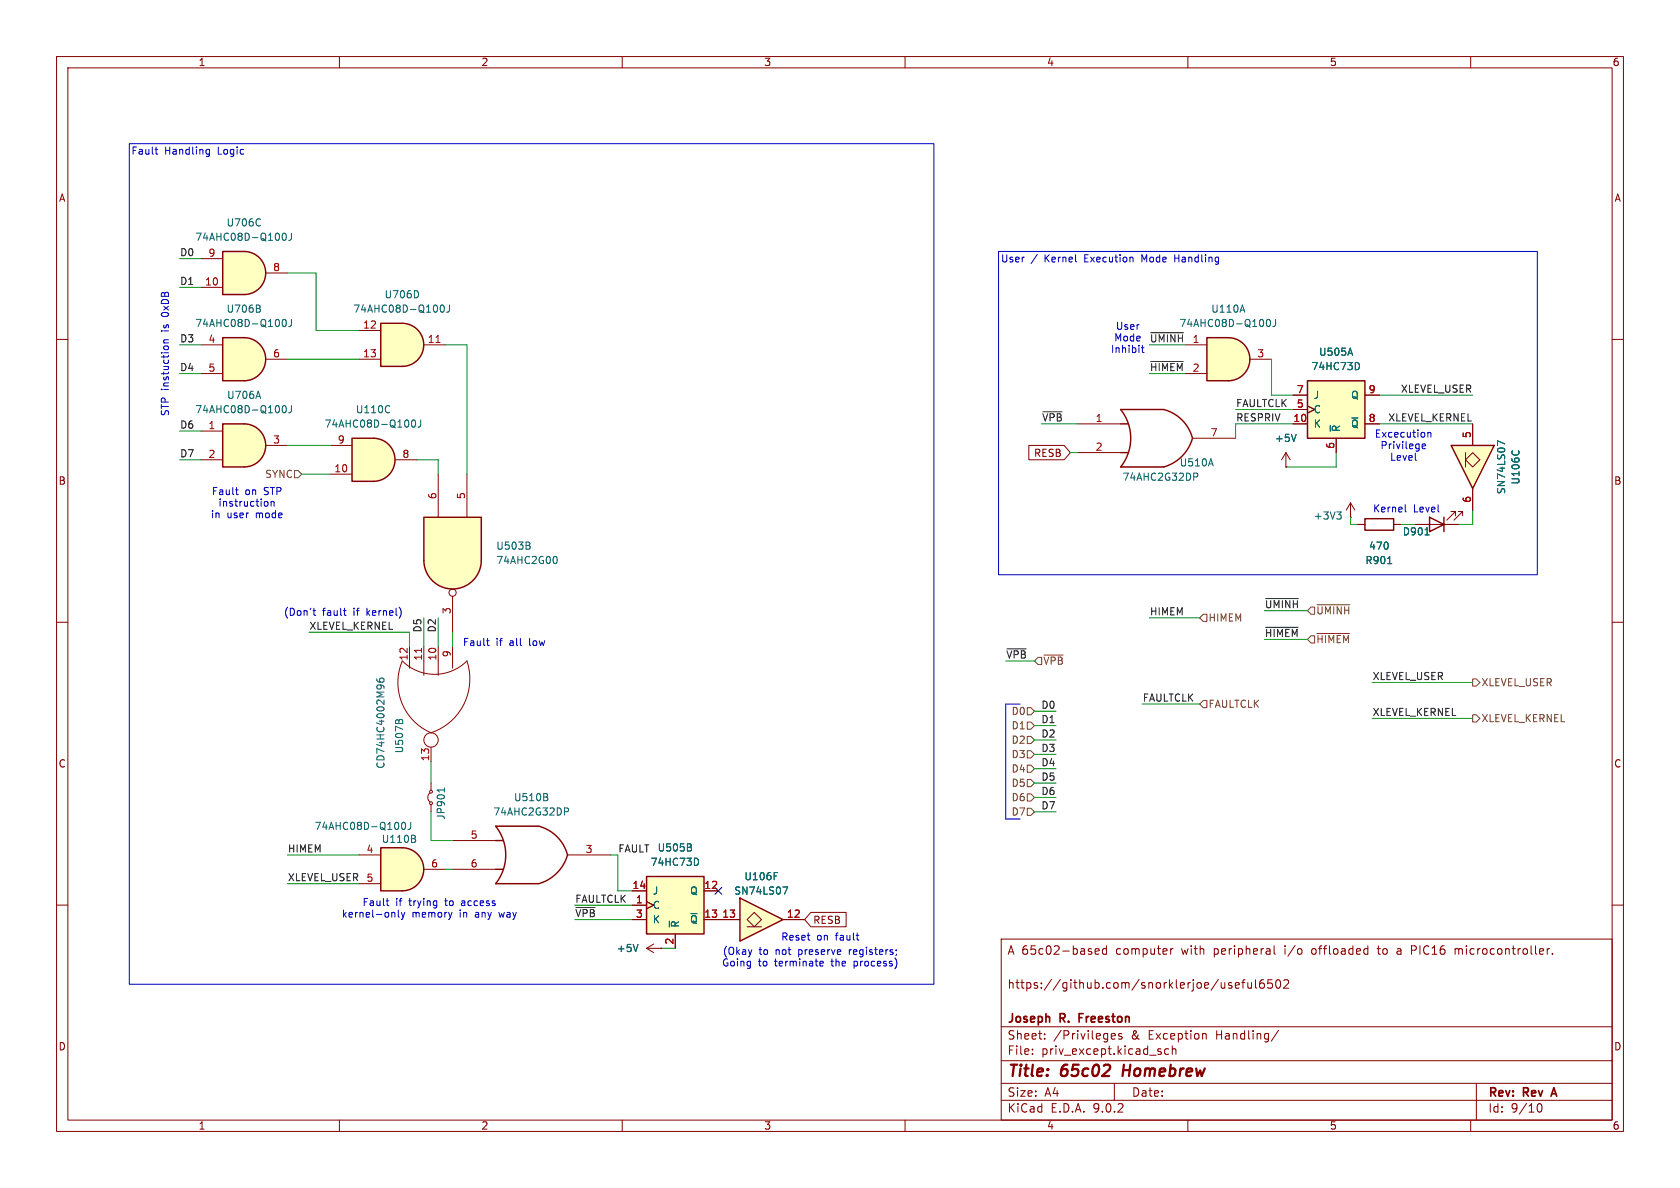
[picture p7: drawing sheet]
<svg xmlns="http://www.w3.org/2000/svg" width="297mm" height="210mm" viewBox="0 0 297 210" stroke-linecap="round" stroke-linejoin="round" font-family="sans-serif">
<g fill="none" stroke="#840000" stroke-width=".18">
<path d="M10 10h277v190h-277zM12 12h273v186h-273zM60 10v2M110 10v2M160 10v2M210 10v2M260 10v2M10 60h2M285 60h2M10 110h2M71.1 116.8a8.1 8.1 0 0 0 11.4 0 10 10 0 0 1-6.3 12.7 9.7 9.7 0 0 1-5.1-12.7zM72.4 114.3v3.8"/>
<path d="M74.9 114.3v5.1M77.5 114.3v5.1M80 114.3v3.8M285 110h2M76.2 132.1v2.5M10 160h2M177 166h108v32h-108zM193.6 168.2l.7-.1-.1-.3-.4-.1-.2 .2 .1 .7h.5M195.6 167.8l-.4-.1-.3 .3v.4l.1 .2h.6M195.6 167.2v1.5M207 167.7v1M207.4 167.7l-.3 .1-.1 .2"/>
<path d="M217.7 173.8l-.3-.1-.2 .2v.2l.5 .2v.3h-.5M218.4 174.2l.7-.1-.1-.3-.4-.1-.2 .2 .1 .7h.5M219.5 173.7h.6M220.1 173.2l-.4 .2v1.3M220.6 173.7l.1 .9 .3 .1 .2-.1M221.2 173.7v1M222 173.2v1.3l.2 .2M223.4 173.2a.59 .59 0 0 0-.7 .6v.6l.1 .2 .4 .1 .3-.1v-.5l-.1-.3h-.4l-.3 .3M224.9 173.2h-.7l-.1 .7 .2-.1h.5l.2 .3-.1 .5-.2 .1-.6-.1M225.2 167.2v1.3l.3 .2M225.7 173.3l.2-.1a.81 .81 0 0 1 .6 .6 .81 .81 0 0 1-.3 .8l-.2 .1a.81 .81 0 0 1-.3-1.4zM227 173.3l.5-.1 .2 .1 .1 .3-.9 1.1h.9"/>
<path d="M241.4 167.7l.4 .1M241.8 168.6l-.4 .1M241.8 167.2v1.5M243.5 167.7h.5M247.5 167.7l-.5 .1M247.5 168.1h-.3a.29 .29 0 0 0-.2 .3 .29 .29 0 0 0 .2 .3h.3M249.5 167.2h.6M249.5 168h.6M257.2 167.7v1M257.8 167.8l-.3-.1-.3 .1M273.5 167.7v1M274 167.7l-.3 .1-.2 .2"/>
<path d="M274.5 168.6v.1M285 160h2M60 198v2M110 198v2M160 198v2M177 194.5h108M177 191.5h108M177 187.5h108M177 181.5h108M182.5 186.3v.1M182.5 185.5v.1M184.7 183.6v.1"/>
<path d="M184.7 182.8v.1M196.5 183.5l.2 .2 .4-.1M196.5 182.9l.2-.2h.3l.2 .2v.2l-.7 .1M197 191.5v3M198.3 182.8l-.3-.1-.3 .2 .1 .2 .5 .2v.3h-.6M205.1 185.9l.2 .2-.2 .3M205.1 185.4l.1 .1M206.6 185.5l-.4-.1-.3 .3v.4l.1 .2h.6M207.2 185.5l.3-.1 .3 .1 .1 .9M207.2 184.9v1.5M210 198v2M212.8 182.7l.4 .1v.1v.8"/>
<path d="M226 182.1l-1.3 2M260 198v2M261 191.5v6.5M271.7 195.7l.2-.5 .2-.1a.81 .81 0 0 1 .6 .6 .81 .81 0 0 1-.3 .8h-.4l-.3-.5"/>
<circle cx="76.2" cy="130.8" r="1.27"/>
</g>
<path d="M190.8 179.9h.5M191.5 179.2h-.7v1.5M274.3 193.4h.8M274.7 192.3l-.5 1.5" fill="none" stroke="#840000" stroke-width=".3"/>
<path d="M198.7 188.2l-.3 2" fill="none" stroke="#840000" stroke-width=".4"/>
<path d="M74.5 114.6v.7" fill="none" stroke="#a90000" stroke-width=".18"/>
<path d="M66.6 120l.1 .4a.86 .86 0 0 0 1.2 0l-.1-.5h-.5l-.2 .2v.3l.2 .2M70 127.4l.2-.2 .3 .2M71.2 127.4l-.1-.2h-.3l-.3 .3" fill="none" stroke="#006464" stroke-width=".18"/>
<path d="M66 77.5a3.8 3.8 0 0 1 3.8 3.8 3.8 3.8 0 0 1-3.8 3.8z" fill="#ffffc2" stroke="#ffffc2" stroke-width=".18"/>
<path d="M62.2 77.5h3.8v7.6h-3.8z" fill="#ffffc2"/>
<path d="M62.2 77.5h3.8a3.8 3.8 0 0 1 3.8 3.8 3.8 3.8 0 0 1-3.8 3.8h-3.8z" fill="none" stroke="#840000" stroke-width=".25"/>
<path d="M58.4 78.7h3.8M58.4 83.8h3.8M69.8 81.3h3.9" fill="none" stroke="#840000" stroke-width=".18"/>
<path d="M68.8 71.8h.1M68.9 72.8l-.1 .1M72.9 74.3l.1-.1a.68 .68 0 0 1 .5 .7 .68 .68 0 0 1-.5 .6 .84 .84 0 0 1-.1-1.2zM74.4 74.2v.9a.41 .41 0 0 1-.5 .4" fill="none" stroke="#006464" stroke-width=".18"/>
<path d="M71.1 57.2a3.8 3.8 0 0 1 3.8 3.8 3.8 3.8 0 0 1-3.8 3.8z" fill="#ffffc2" stroke="#ffffc2" stroke-width=".18"/>
<path d="M67.3 57.2h3.8v7.6h-3.8z" fill="#ffffc2"/>
<path d="M67.3 57.2h3.8a3.8 3.8 0 0 1 3.8 3.8 3.8 3.8 0 0 1-3.8 3.8h-3.8z" fill="none" stroke="#840000" stroke-width=".25"/>
<path d="M63.5 58.4h3.8M63.5 63.5h3.8M74.9 61h3.8" fill="none" stroke="#840000" stroke-width=".18"/>
<path d="M77.1 60.5h.7" fill="none" stroke="#a90000" stroke-width=".18"/>
<path d="M73.9 51.7v.6M78 54l.1-.1a.68 .68 0 0 1 .5 .7 .68 .68 0 0 1-.5 .6 .84 .84 0 0 1-.1-1.2zM79.5 53.9v.9a.41 .41 0 0 1-.5 .4" fill="none" stroke="#006464" stroke-width=".18"/>
<path d="M256.5 78.7h7.7l-3.9 7.7z" fill="#ffffc2"/>
<path d="M256.5 78.7h7.7l-3.9 7.7zM241.3 91.7h5.1v2h-5.1zM252.7 91.4l2.6 1.3-2.6 1.3zM255.3 91.4v2.6" fill="none" stroke="#840000" stroke-width=".25"/>
<g fill="none" stroke="#840000" stroke-width=".18">
<path d="M260.3 74.9v3.8M238.8 91.4h.1M238.8 88.9l-.8 1.3M238.8 88.9l.7 1.3M238.8 88.9v2.5M240 92.7h1.3M246.4 92.7h1.2M250.2 92.7h7.6M257.3 91.2v-.8h-.8h.8l-1.5 1.5M258.6 91.2v-.8h-.8h.8l-1.6 1.5M259.1 81.3l1.2-1.3 1.3 1.3-1.3 1.3zM259.1 80v2.6"/>
<path d="M260.3 86.4v3.8"/>
</g>
<path d="M266 78.5l-1.3-.6v.9M267.4 79.7h-.1M268.4 79.7h.1M236.3 90.5h.8l-.4 .5M236.9 91l.2 .2v.3l-.2 .3M245.3 99.6h.7M251.9 94.6h.8" fill="none" stroke="#006464" stroke-width=".18"/>
<path d="M231.1 67.3h10.2v10.2h-10.2z" fill="#ffffc2"/>
<path d="M231.1 67.3h10.2v10.2h-10.2z" fill="none" stroke="#840000" stroke-width=".25"/>
<path d="M228.6 69.9h2.5M228.6 72.4h2.5M228.6 74.9h2.5M231.1 71.8l1.3 .6-1.3 .6M236.2 77.5v2.5M241.3 69.9h2.5M241.3 74.9h2.5" fill="none" stroke="#840000" stroke-width=".18"/>
<path d="M235.2 75.2v1M238.7 61.5l.4 1.3M239.9 64.1a.68 .68 0 0 1 .4 .6 .68 .68 0 0 1-.4 .6" fill="none" stroke="#006464" stroke-width=".18"/>
<g fill="#ffffc2">
<path d="M198.1 74.9h1.3z"/>
<path d="M198.1 80h1.3z"/>
</g>
<path d="M198.1 72.4h7.6M198.1 82.6h7.6" fill="none" stroke="#ffffc2" stroke-width=".18"/>
<path d="M198.1 72.4h7.6a7.1 7.1 0 0 1 5.1 5.1 7.4 7.4 0 0 1-5.1 5.1h-7.6a8.1 8.1 0 0 0 0-10.2zM198.1 74.9h1.3M198.1 80h1.3" fill="none" stroke="#840000" stroke-width=".25"/>
<path d="M190.5 74.9h7.6M210.8 77.5h7.6M190.5 80h7.6" fill="none" stroke="#840000" stroke-width=".18"/>
<path d="M211 83.6h.5l.3 .3-.2 .3-.6 .1M214.1 81.1l.4 1.3" fill="none" stroke="#006464" stroke-width=".18"/>
<path d="M217.2 59.7a3.8 3.8 0 0 1 3.8 3.8 3.8 3.8 0 0 1-3.8 3.8z" fill="#ffffc2" stroke="#ffffc2" stroke-width=".18"/>
<path d="M213.4 59.7h3.8v7.6h-3.8z" fill="#ffffc2"/>
<path d="M213.4 59.7h3.8a3.8 3.8 0 0 1 3.8 3.8 3.8 3.8 0 0 1-3.8 3.8h-3.8z" fill="none" stroke="#840000" stroke-width=".25"/>
<path d="M209.5 61h3.9M209.5 66h3.9M221 63.5h3.8" fill="none" stroke="#840000" stroke-width=".18"/>
<path d="M219.6 53.9l.5 1.3M224 56.6l.2-.1a.68 .68 0 0 1 .4 .6 .68 .68 0 0 1-.4 .6l-.2-.1-.1-.4zM225.5 56.5v.9a.41 .41 0 0 1-.5 .3" fill="none" stroke="#006464" stroke-width=".18"/>
<path d="M43.2 59.7a3.8 3.8 0 0 1 3.8 3.8 3.8 3.8 0 0 1-3.8 3.8z" fill="#ffffc2" stroke="#ffffc2" stroke-width=".18"/>
<path d="M39.4 59.7h3.8v7.6h-3.8z" fill="#ffffc2"/>
<path d="M39.4 59.7h3.8a3.8 3.8 0 0 1 3.8 3.8 3.8 3.8 0 0 1-3.8 3.8h-3.8z" fill="none" stroke="#840000" stroke-width=".25"/>
<path d="M35.6 61h3.8M35.6 66h3.8M47 63.5h3.8M227.3 82.6h.1M227.3 80l-.7 1.3M227.3 80l.8 1.3M227.3 80v2.6" fill="none" stroke="#840000" stroke-width=".18"/>
<path d="M45.7 54.5l.3 .3v.3l-.2 .1M45.9 54l.1 .2-.1 .3M50.1 56.5h.1a.68 .68 0 0 1 .4 .6 .68 .68 0 0 1-.4 .6 .84 .84 0 0 1-.1-1.2zM51.5 56.5v.9a.41 .41 0 0 1-.5 .3M229.1 76.8l-.4 1.2" fill="none" stroke="#006464" stroke-width=".18"/>
<path d="M43.2 44.5a3.8 3.8 0 0 1 3.8 3.8 3.8 3.8 0 0 1-3.8 3.8z" fill="#ffffc2" stroke="#ffffc2" stroke-width=".18"/>
<path d="M39.4 44.5h3.8v7.6h-3.8z" fill="#ffffc2"/>
<path d="M39.4 44.5h3.8a3.8 3.8 0 0 1 3.8 3.8 3.8 3.8 0 0 1-3.8 3.8h-3.8z" fill="none" stroke="#840000" stroke-width=".25"/>
<path d="M35.6 45.7h3.8M35.6 50.8h3.8M47 48.3h3.8" fill="none" stroke="#840000" stroke-width=".18"/>
<path d="M46 38.7v.1M46 39.8v.1M50.1 41.3l.1-.1a.68 .68 0 0 1 .4 .7 .68 .68 0 0 1-.4 .6 .84 .84 0 0 1-.1-1.2zM51.5 41.2v.9a.41 .41 0 0 1-.5 .4" fill="none" stroke="#006464" stroke-width=".18"/>
<path d="M43.2 74.9a3.8 3.8 0 0 1 3.8 3.8 3.8 3.8 0 0 1-3.8 3.9z" fill="#ffffc2" stroke="#ffffc2" stroke-width=".18"/>
<path d="M39.4 74.9h3.8v7.7h-3.8z" fill="#ffffc2"/>
<path d="M39.4 74.9h3.8a3.8 3.8 0 0 1 3.8 3.8 3.8 3.8 0 0 1-3.8 3.9h-3.8z" fill="none" stroke="#840000" stroke-width=".25"/>
<path d="M35.6 76.2h3.8M47 78.7h3.8M35.6 81.3h3.8" fill="none" stroke="#840000" stroke-width=".18"/>
<path d="M45.7 69.2l.4 1.2M50.1 71.8l.1-.1a.68 .68 0 0 1 .4 .6 .68 .68 0 0 1-.4 .7 .84 .84 0 0 1-.1-1.2zM51.5 71.7v.9a.41 .41 0 0 1-.5 .4" fill="none" stroke="#006464" stroke-width=".18"/>
<path d="M74.9 99.1h10.2a5.1 5.1 0 0 1-5.1 5 5.1 5.1 0 0 1-5.1-5z" fill="#ffffc2" stroke="#ffffc2" stroke-width=".18"/>
<path d="M74.9 91.4h10.2v7.7h-10.2z" fill="#ffffc2"/>
<path d="M74.9 91.4h10.2v7.7a5.1 5.1 0 0 1-5.1 5 5.1 5.1 0 0 1-5.1-5z" fill="none" stroke="#840000" stroke-width=".25"/>
<g fill="none" stroke="#840000" stroke-width=".18">
<path d="M77.5 83.8v7.6M82.5 83.8v7.6M80 105.4v6.4"/>
<circle cx="80" cy="104.8" r=".63"/>
</g>
<path d="M93.4 96.4l.3 .3v.3l-.2 .1M93.5 95.9l.2 .2-.2 .3M98.2 98.4a.79 .79 0 0 1 0 1.2" fill="none" stroke="#006464" stroke-width=".18"/>
<path d="M71.1 149.9a3.8 3.8 0 0 1 3.8 3.8 3.8 3.8 0 0 1-3.8 3.8z" fill="#ffffc2" stroke="#ffffc2" stroke-width=".18"/>
<path d="M67.3 149.9h3.8v7.6h-3.8z" fill="#ffffc2"/>
<path d="M67.3 149.9h3.8a3.8 3.8 0 0 1 3.8 3.8 3.8 3.8 0 0 1-3.8 3.8h-3.8z" fill="none" stroke="#840000" stroke-width=".25"/>
<g fill="none" stroke="#840000" stroke-width=".18">
<path d="M76.2 138.4v1.3M63.5 151.1h3.8M63.5 156.2h3.8M74.9 153.7h3.8M75.9 140.2a1.08 1.08 0 0 0 0 1.5M76.2 142.2v1.3"/>
<circle cx="76.2" cy="140" r=".25"/>
<circle cx="76.2" cy="142" r=".25"/>
</g>
<path d="M78.6 139.3v.7M78.6 139.7h-1.3l.2 .1M71.1 145.5l.2-.1a.68 .68 0 0 1 .4 .6 .68 .68 0 0 1-.4 .6l-.2-.1-.1-.4zM72.6 145.4v.9a.41 .41 0 0 1-.5 .3M73.2 148.3l.3 .2-.1 .3-.2 .1M73.3 147.7l.1 .2-.1 .3" fill="none" stroke="#006464" stroke-width=".18"/>
<path d="M114.3 154.9h10.2v10.2h-10.2z" fill="#ffffc2"/>
<path d="M114.3 154.9h10.2v10.2h-10.2z" fill="none" stroke="#840000" stroke-width=".25"/>
<path d="M111.8 157.5h2.5M114.3 159.4l1.3 .6-1.3 .7M124.5 157.5h2.5M111.8 160h2.5M111.8 162.6h2.5M119.4 165.1v2.5M124.5 162.6h2.5" fill="none" stroke="#840000" stroke-width=".18"/>
<path d="M122 149.8l.3 .2-.1 .3-.2 .1M122.1 149.2l.1 .2-.1 .3M123.1 151.7a.68 .68 0 0 1 .4 .6 .68 .68 0 0 1-.4 .7M118.3 162.8v1.1" fill="none" stroke="#006464" stroke-width=".18"/>
<path d="M130.8 158.8l7.6 3.8-7.6 3.8z" fill="#ffffc2"/>
<path d="M130.8 158.8l7.6 3.8-7.6 3.8z" fill="none" stroke="#840000" stroke-width=".25"/>
<path d="M127 162.6h3.8M132.1 163.8h2.5M133.3 161.3l1.3 1.3-1.3 1.2-1.2-1.2zM138.4 162.6h3.8" fill="none" stroke="#840000" stroke-width=".18"/>
<path d="M136.9 154.2h.6M138.4 156.8h.8l-.5 1.3" fill="none" stroke="#006464" stroke-width=".18"/>
<g fill="#ffffc2">
<path d="M87.6 148.6h1.3z"/>
<path d="M87.6 153.7h1.3z"/>
</g>
<path d="M87.6 146.1h7.6M87.6 156.2h7.6" fill="none" stroke="#ffffc2" stroke-width=".18"/>
<path d="M87.6 146.1h7.6a7.1 7.1 0 0 1 5.1 5 7.4 7.4 0 0 1-5.1 5.1h-7.6a8.1 8.1 0 0 0 0-10.1zM87.6 148.6h1.3M87.6 153.7h1.3" fill="none" stroke="#840000" stroke-width=".25"/>
<g fill="none" stroke="#840000" stroke-width=".18">
<path d="M181.9 78.7h6.2l1.1 1.3-1.1 1.3h-6.2zM228.6 69.9h2.5M228.6 72.4h2.5M228.6 74.9h2.5M231.1 71.8l1.3 .6-1.3 .6M236.2 77.5v2.5M241.3 69.9h2.5M241.3 74.9h2.5M260.3 74.9v3.8M227.3 82.6h.1M240 92.7h1.3M246.4 92.7h1.2"/>
<path d="M250.2 92.7h2.5M255.3 92.7h2.5M260.3 86.4v3.8M80 148.6h7.6M80 153.7h7.6M100.3 151.1h7.6M111.8 157.5h2.5M114.3 159.4l1.3 .6-1.3 .7M124.5 157.5h2.5M111.8 160h2.5M111.8 162.6h2.5M114.3 167.6l1.3 .8"/>
<path d="M114.3 167.6h2.5M115.6 166.9l-1.3 .7M116.8 167.6h.1M119.4 165.1v2.5M124.5 162.6h6.3M138.4 162.6h3.8M143.4 161.3h6.2v2.5h-6.2l-1.2-1.2z"/>
</g>
<g fill="none" stroke="#006464" stroke-width=".18">
<path d="M229.1 76.8l-.4 1.2M235.2 75.2v1M238.7 61.5l.4 1.3M239.9 64.1a.68 .68 0 0 1 .4 .6 .68 .68 0 0 1-.4 .6M266 78.5l-1.3-.6v.9M267.4 79.7h-.1M268.4 79.7h.1M245.3 99.6h.7M251.9 94.6h.8M96.6 140.9l.3 .2-.1 .3-.2 .1M96.7 140.3l.1 .2-.1 .3M99.8 142.8h.5l.2 .3-.1 .3-.6 .1"/>
<path d="M122 149.8l.3 .2-.1 .3-.2 .1M122.1 149.2l.1 .2-.1 .3M123.1 151.7a.68 .68 0 0 1 .4 .6 .68 .68 0 0 1-.4 .7M136.9 154.2h.6M138.4 156.8h.8l-.5 1.3M112.8 166.9l-.4 1.3M118.3 162.8v1.1"/>
</g>
<g fill="none" stroke="#725600" stroke-width=".18">
<path d="M52.1 83.2h.6l.6 .6-.6 .7h-.6zM183.5 116.2h.6v1.3h-.6l-.6-.7zM184.6 115.8h3.3M212.7 108.6h.7v1.3h-.7l-.6-.7zM231.8 112.4h.6v1.3h-.6l-.7-.7zM231.8 107.3h.6v1.3h-.6l-.7-.6zM232.8 112h5.8M232.8 106.9h5.8M181.6 125.1h.6l.7 .6-.7 .7h-.6zM181.6 130.2h.6l.7 .6-.7 .6h-.6zM181.6 127.6h.6l.7 .7-.7 .6h-.6zM181.6 132.7h.6l.7 .7-.7 .6h-.6z"/>
<path d="M181.6 137.8h.6l.7 .6-.7 .7h-.6zM181.6 135.3h.6l.7 .6-.7 .6h-.6zM212.7 123.8h.7v1.3h-.7l-.6-.6zM260.3 126.4h.7l.6 .6-.6 .6h-.7zM260.3 120h.7l.6 .7-.6 .6h-.7zM181.6 140.3h.6l.7 .7-.7 .6h-.6zM181.6 142.9h.6l.7 .6-.7 .6h-.6z"/>
</g>
<path d="M203.4 58.8h5.8M184.4 72.8h3.4M203.4 63.9h5.8M178 114.7h3.4M223.7 105.8h5.8M223.7 110.9h5.8M101.8 160.4h3.4" fill="none" stroke="#0f0f0f" stroke-width=".18"/>
<g fill="none" stroke="#0000c2" stroke-width=".18">
<path d="M22.9 25.4h142.2v148.6h-142.2zM27.4 26.4h.5M27.6 27.1l.3 .2M36.5 26.5h.5M36.5 27.2h.5M37 26.4v1l-.2 .3-.3-.1M176.5 44.5h95.3v57.1h-95.3zM200.2 45.5l.1 .8M207.7 45v1.3M207.7 45.6h.7M28.9 60.6h.9M29.8 60.1h-.8l-.1 .3 .2 .2"/>
<path d="M201.8 61.5h.5M202 61v1.1l.3 .2M251.4 78.9l.6-.1v-.3h-.4l-.2 .2 .1 .6h.5M252.4 76.4v.9M252.4 76.6l.2-.2 .3 .1 .1 .8M41.6 86.6h.5M41.8 87.3l.3 .1M47 88.6l.3 .1 .1 .2-.1 .5-.3 .1M47.9 88.8l.2-.2 .3 .1 .1 .8M47.9 88.6v.9M248.4 89.2v1.1l.2 .2M250.3 81.3l.1 .1"/>
<path d="M55.3 107.9h.5M55.5 107.5v1.1l.3 .2M60.7 107.9h.5M60.9 108.6l.3 .2M86 113.3h.5M86.2 113.9l.3 .2M180.3 124.5h-2.5v20.3h2.5M68.3 159.2h.4M68.4 159.9l.3 .2M69.4 161.3l.4 .2v.6M70.4 160.9v1.1l.2 .1M71 161.3l.3 .8"/>
<path d="M71.3 162.1l-.3 .5M71.6 161.3l-.3 .8M79.9 161.3l-.3 .8M145 170.7h.5M145.5 170l.1 .2-.7 .1M151.4 165.3h.4M151.7 166.2h.1M158.4 167.9v.2M158.5 168.7l-.1 .2"/>
</g>
<g fill="none" stroke="#009600" stroke-width=".18">
<path d="M31.7 45.7h3.9M31.7 50.8h3.9M50.8 48.3h5.1v10.1h7.6M31.7 76.2h3.9M31.7 61h3.9M31.7 66h3.9M50.8 63.5h12.7M50.8 78.7h7.6M78.7 61h3.8v22.8M184.1 74.9h6.4M203.2 61h6.3M203.2 66h6.3"/>
<path d="M218.4 72.4h10.2M224.8 63.5v6.4h3.8M228.6 74.9h-10.2v2.6M243.8 74.9h16.5M243.8 69.9h16.5M31.7 81.3h3.9M53.3 83.8h5.1M73.7 81.3h3.8v2.5M189.2 80h1.3M236.2 80v2.6h-8.9M238.8 91.4v1.3h1.2M247.6 92.7h2.6"/>
<path d="M260.3 90.2v2.5h-2.5M54.6 111.8h17.8v2.5M74.9 109.2v5.1M77.5 109.2v5.1M80 111.8v2.5M177.8 116.8h5.1M203.2 109.2h8.9M223.5 113h7.6M223.5 108h7.6M76.2 134.6v3.8M182.9 125.7h3.8M182.9 130.8h3.8"/>
<path d="M182.9 128.3h3.8M182.9 133.4h3.8M182.9 135.9h3.8M182.9 138.4h3.8M201.9 124.5h10.2M242.6 120.7h17.7M242.6 127h17.7M50.8 151.1h12.7M50.8 156.2h12.7M76.2 143.5v5.1h3.8M78.7 153.7h1.3M107.9 151.1h1.3v6.4h2.6"/>
<path d="M182.9 143.5h3.8M182.9 141h3.8M101.6 162.6h10.2M101.6 160h10.2M116.8 167.6h2.6"/>
</g>
<path d="M126.4 156.9l1.2 1.2M127.6 156.9l-1.2 1.2" fill="none" stroke="#000084" stroke-width=".18"/>
<g font-size="2.8" fill="#840000">
<text x="178" y="190.9">Title:</text>
<text x="187.7" y="190.9">65c02</text>
<text x="199.3" y="190.9">Homebrew</text>
</g>
<g font-size="2.1" fill="#840000">
<text x="178" y="169">A 65c02-based</text>
<text x="197.3" y="169">computer</text>
<text x="209" y="169">with</text>
<text x="214.8" y="169">peripheral</text>
<text x="227.5" y="169">i/o</text>
<text x="232.4" y="169">offloaded</text>
<text x="244.3" y="169">to</text>
<text x="247.8" y="169">a</text>
<text x="250.5" y="169">PIC16</text>
<text x="258.4" y="169">microcontroller.</text>
<text x="178" y="175">https://github.com/snorklerjoe/useful6502</text>
<text x="178" y="184">Sheet:</text>
<text x="178" y="181.2">Joseph</text>
<text x="186.2" y="184">/Privileges</text>
<text x="187.5" y="181.2">R.</text>
<text x="191.4" y="181.2">Freeston</text>
<text x="200" y="184">&amp;</text>
<text x="203.2" y="184">Exception</text>
<text x="215.3" y="184">Handling/</text>
<text x="178" y="186.7">File:</text>
<text x="184.1" y="186.7">priv_except.kicad_sch</text>
<text x="178" y="196.9">KiCad</text>
<text x="178" y="194.1">Size:</text>
<text x="184.7" y="194.1">A4</text>
<text x="185.7" y="196.9">E.D.A.</text>
<text x="193.3" y="196.9">9.0.2</text>
<text x="200" y="194.1">Date:</text>
<text x="263" y="194.3">Rev:</text>
<text x="263" y="196.9">Id:</text>
<text x="267.1" y="196.9">9/10</text>
<text x="269.4" y="194.3">Rev</text>
<text x="275.1" y="194.3">A</text>
</g>
<g font-size="1.8" fill="#840000">
<text x="35" y="11.9">1</text>
<text x="85" y="11.9">2</text>
<text x="135" y="11.9">3</text>
<text x="185" y="11.9">4</text>
<text x="235" y="11.9">5</text>
<text x="285" y="11.9">6</text>
<text x="10.3" y="35.9">A</text>
<text x="285.3" y="35.9">A</text>
<text x="182.7" y="81">RESB</text>
<text x="10.3" y="85.9">B</text>
<text x="285.3" y="85.9">B</text>
<text x="10.3" y="135.9">C</text>
<text x="285.3" y="135.9">C</text>
<text x="143.7" y="163.5">RESB</text>
<text x="10.3" y="185.9">D</text>
<text x="285.3" y="185.9">D</text>
<text x="35" y="199.9">1</text>
<text x="85" y="199.9">2</text>
<text x="135" y="199.9">3</text>
<text x="185" y="199.9">4</text>
<text x="235" y="199.9">5</text>
<text x="285" y="199.9">6</text>
</g>
<g font-size="1.8" fill="#0000c2">
<text x="23.1" y="27.5">Fault</text>
<text x="29.1" y="27.5">Handling</text>
<text x="38.6" y="27.5">Logic</text>
<text x="176.9" y="46.6">User</text>
<text x="182.3" y="46.6">/</text>
<text x="184.8" y="46.6">Kernel</text>
<text x="192" y="46.6">Execution</text>
<text x="202.3" y="46.6">Mode</text>
<text x="208.3" y="46.6">Handling</text>
<text x="30.1" y="58.5" transform="rotate(-90 30.1 58.5)">is</text>
<text x="30.1" y="55.7" transform="rotate(-90 30.1 55.7)">0xDB</text>
<text x="197.2" y="58.5">User</text>
<text x="196.3" y="62.6">Inhibit</text>
<text x="196.9" y="60.6">Mode</text>
<text x="30.1" y="73.7" transform="rotate(-90 30.1 73.7)">STP instuction</text>
<text x="242.9" y="77.6">Excecution</text>
<text x="243.9" y="79.6">Privilege</text>
<text x="245.6" y="81.7">Level</text>
<text x="37.4" y="87.7">Fault</text>
<text x="38.5" y="89.8">instruction</text>
<text x="43.3" y="87.7">on</text>
<text x="46.8" y="87.7">STP</text>
<text x="37.2" y="91.8">in</text>
<text x="40.1" y="91.8">user</text>
<text x="45.3" y="91.8">mode</text>
<text x="242.6" y="90.8">Kernel</text>
<text x="249.9" y="90.8">Level</text>
<text x="50.1" y="109.1">(Don't</text>
<text x="57" y="109.1">fault</text>
<text x="62.6" y="109.1">if</text>
<text x="65.1" y="109.1">kernel)</text>
<text x="81.7" y="114.4">Fault</text>
<text x="87.7" y="114.4">if</text>
<text x="90.2" y="114.4">all</text>
<text x="93.8" y="114.4">low</text>
<text x="64" y="160.4">Fault</text>
<text x="69.9" y="160.4">if</text>
<text x="72.4" y="160.4">trying</text>
<text x="79" y="160.4">to</text>
<text x="82" y="160.4">access</text>
<text x="60.3" y="162.4">kernel-only</text>
<text x="72.8" y="162.4">memory</text>
<text x="81.4" y="162.4">in</text>
<text x="84.3" y="162.4">any</text>
<text x="88.7" y="162.4">way</text>
<text x="138" y="166.5">Reset</text>
<text x="144.4" y="166.5">on</text>
<text x="147.8" y="166.5">fault</text>
<text x="127.6" y="171.1">Going</text>
<text x="127.7" y="169">(Okay</text>
<text x="134" y="171.1">to</text>
<text x="134.2" y="169">to</text>
<text x="137.1" y="171.1">terminate</text>
<text x="137.2" y="169">not</text>
<text x="141.4" y="169">preserve</text>
<text x="147.3" y="171.1">the</text>
<text x="150.6" y="169">registers;</text>
<text x="151.4" y="171.1">process)</text>
</g>
<g font-size="1.8" fill="#006464">
<text x="40" y="40.2">U706C</text>
<text x="34.4" y="42.8">74AHC08D-Q100J</text>
<text x="67.9" y="52.9">U706D</text>
<text x="34.4" y="58">74AHC08D-Q100J</text>
<text x="40" y="55.5">U706B</text>
<text x="62.4" y="55.5">74AHC08D-Q100J</text>
<text x="208.4" y="58">74AHC08D-Q100J</text>
<text x="214" y="55.5">U110A</text>
<text x="231.8" y="65.6">74HC73D</text>
<text x="233.1" y="63.1">U505A</text>
<text x="40" y="70.7">U706A</text>
<text x="232.2" y="70.7">J</text>
<text x="238.8" y="70.7">Q</text>
<text x="34.4" y="73.3">74AHC08D-Q100J</text>
<text x="57.3" y="75.8">74AHC08D-Q100J</text>
<text x="62.8" y="73.3">U110C</text>
<text x="232.2" y="73.3">C</text>
<text x="232.2" y="75.8">K</text>
<text x="237.1" y="76.5" transform="rotate(-90 237.1 76.5)">~{R}</text>
<text x="238.8" y="75.8">~{Q}</text>
<text x="208.5" y="82.7">U510A</text>
<text x="225.3" y="78.3">+5V</text>
<text x="198.4" y="85.2">74AHC2G32DP</text>
<text x="266.3" y="87.5" transform="rotate(-90 266.3 87.5)">SN74LS07</text>
<text x="268.8" y="85.8" transform="rotate(-90 268.8 85.8)">U106C</text>
<text x="232.2" y="92">+3V3</text>
<text x="247.9" y="94.8">D901</text>
<text x="87.6" y="97.4">U503B</text>
<text x="87.6" y="99.9">74AHC2G00</text>
<text x="241.3" y="99.9">R901</text>
<text x="241.9" y="97.4">470</text>
<text x="68.2" y="136" transform="rotate(-90 68.2 136)">CD74HC4002M96</text>
<text x="71.5" y="133.3" transform="rotate(-90 71.5 133.3)">U507B</text>
<text x="90.8" y="141.8">U510B</text>
<text x="55.5" y="146.9">74AHC08D-Q100J</text>
<text x="67.4" y="149.2">U110B</text>
<text x="78.8" y="145" transform="rotate(-90 78.8 145)">JP901</text>
<text x="87.1" y="144.4">74AHC2G32DP</text>
<text x="114.9" y="153.3">74HC73D</text>
<text x="116.2" y="150.7">U505B</text>
<text x="131.5" y="155.8">U106F</text>
<text x="115.3" y="158.3">J</text>
<text x="115.3" y="160.9">C</text>
<text x="121.9" y="158.3">Q</text>
<text x="129.7" y="158.3">SN74LS07</text>
<text x="115.3" y="163.4">K</text>
<text x="120.2" y="164.1" transform="rotate(-90 120.2 164.1)">~{R}</text>
<text x="121.9" y="163.4">~{Q}</text>
<text x="108.9" y="168.5">+5V</text>
</g>
<g font-size="1.8" fill="#0f0f0f">
<text x="31.7" y="45.4">D0</text>
<text x="31.7" y="50.5">D1</text>
<text x="31.7" y="65.7">D4</text>
<text x="31.7" y="60.6">D3</text>
<text x="203.2" y="65.7">~{HIMEM}2</text>
<text x="203.2" y="60.6">~{UMINH}1</text>
<text x="247.6" y="69.5">XLEVEL_USER</text>
<text x="31.7" y="75.9">D6</text>
<text x="184.1" y="74.6">~{VPB}</text>
<text x="218.4" y="72">FAULTCLK</text>
<text x="218.4" y="74.6">RESPRIV</text>
<text x="245.3" y="74.6">XLEVEL_KERNEL</text>
<text x="31.7" y="80.9">D7</text>
<text x="223.5" y="107.6">~{UMINH}</text>
<text x="54.6" y="111.4">XLEVEL_KERNEL</text>
<text x="74.6" y="111.9" transform="rotate(-90 74.6 111.9)">D5</text>
<text x="77.1" y="111.9" transform="rotate(-90 77.1 111.9)">D2</text>
<text x="203.2" y="108.9">HIMEM</text>
<text x="223.5" y="112.7">~{HIMEM}</text>
<text x="177.8" y="116.5">~{VPB}</text>
<text x="184" y="125.4">D0</text>
<text x="201.9" y="124.1">FAULTCLK</text>
<text x="242.6" y="120.3">XLEVEL_USER</text>
<text x="184" y="127.9">D1</text>
<text x="184" y="130.5">D2</text>
<text x="242.6" y="126.7">XLEVEL_KERNEL</text>
<text x="184" y="133">D3</text>
<text x="184" y="135.5">D4</text>
<text x="184" y="140.6">D6</text>
<text x="184" y="138.1">D5</text>
<text x="184" y="143.2">D7</text>
<text x="50.8" y="150.8">HIMEM</text>
<text x="50.8" y="155.9">XLEVEL_USER</text>
<text x="109.2" y="150.8">FAULT</text>
<text x="101.6" y="159.7">FAULTCLK</text>
<text x="101.6" y="162.2">~{VPB}</text>
</g>
<g font-size="1.8" fill="#a90000">
<text x="36.8" y="45.5">9</text>
<text x="36.2" y="50.5">10</text>
<text x="48.2" y="48">8</text>
<text x="64.1" y="58.2">12</text>
<text x="36.8" y="60.7">4</text>
<text x="36.8" y="65.8">5</text>
<text x="48.2" y="63.2">6</text>
<text x="64.1" y="63.2">13</text>
<text x="75.5" y="60.7">11</text>
<text x="222.2" y="63.2">3</text>
<text x="229.2" y="69.6">7</text>
<text x="241.9" y="69.6">9</text>
<text x="36.8" y="75.9">1</text>
<text x="193.6" y="74.7">1</text>
<text x="213.9" y="77.2">7</text>
<text x="228.6" y="74.7">10</text>
<text x="229.2" y="72.1">5</text>
<text x="241.9" y="74.7">8</text>
<text x="260.1" y="77.5" transform="rotate(-90 260.1 77.5)">5</text>
<text x="36.8" y="81">2</text>
<text x="48.2" y="78.5">3</text>
<text x="59" y="83.6">10</text>
<text x="59.6" y="78.5">9</text>
<text x="71" y="81">8</text>
<text x="193.6" y="79.8">2</text>
<text x="236" y="79.4" transform="rotate(-90 236 79.4)">6</text>
<text x="77.2" y="88.3" transform="rotate(-90 77.2 88.3)">6</text>
<text x="82.3" y="88.3" transform="rotate(-90 82.3 88.3)">5</text>
<text x="260.1" y="89" transform="rotate(-90 260.1 89)">6</text>
<text x="79.8" y="108.7" transform="rotate(-90 79.8 108.7)">3</text>
<text x="72.1" y="116.9" transform="rotate(-90 72.1 116.9)">12</text>
<text x="74.7" y="116.9" transform="rotate(-90 74.7 116.9)">11</text>
<text x="77.2" y="116.9" transform="rotate(-90 77.2 116.9)">10</text>
<text x="79.8" y="116.3" transform="rotate(-90 79.8 116.3)">9</text>
<text x="75.9" y="134.7" transform="rotate(-90 75.9 134.7)">13</text>
<text x="83.1" y="148.3">5</text>
<text x="64.7" y="150.9">4</text>
<text x="64.7" y="156">5</text>
<text x="76.1" y="153.4">6</text>
<text x="83.1" y="153.4">6</text>
<text x="103.4" y="150.9">3</text>
<text x="111.7" y="157.2">14</text>
<text x="112.3" y="159.8">1</text>
<text x="124.4" y="157.2">12</text>
<text x="112.3" y="162.3">3</text>
<text x="119.1" y="167.1" transform="rotate(-90 119.1 167.1)">2</text>
<text x="124.4" y="162.3">13</text>
<text x="127.6" y="162.3">13</text>
<text x="139" y="162.3">12</text>
</g>
<g font-size="1.8" fill="#725600">
<text x="46.8" y="84.7">SYNC</text>
<text x="213.6" y="110.1">HIMEM</text>
<text x="232.6" y="113.9">~{HIMEM}</text>
<text x="232.6" y="108.8">~{UMINH}</text>
<text x="184.3" y="117.7">~{VPB}</text>
<text x="213.6" y="125.3">FAULTCLK</text>
<text x="261.8" y="121.5">XLEVEL_USER</text>
<text x="178.7" y="126.6">D0</text>
<text x="178.7" y="131.7">D2</text>
<text x="178.7" y="129.1">D1</text>
<text x="261.8" y="127.9">XLEVEL_KERNEL</text>
<text x="178.7" y="134.2">D3</text>
<text x="178.7" y="136.8">D4</text>
<text x="178.7" y="141.8">D6</text>
<text x="178.7" y="139.3">D5</text>
<text x="178.7" y="144.4">D7</text>
</g>
</svg>
